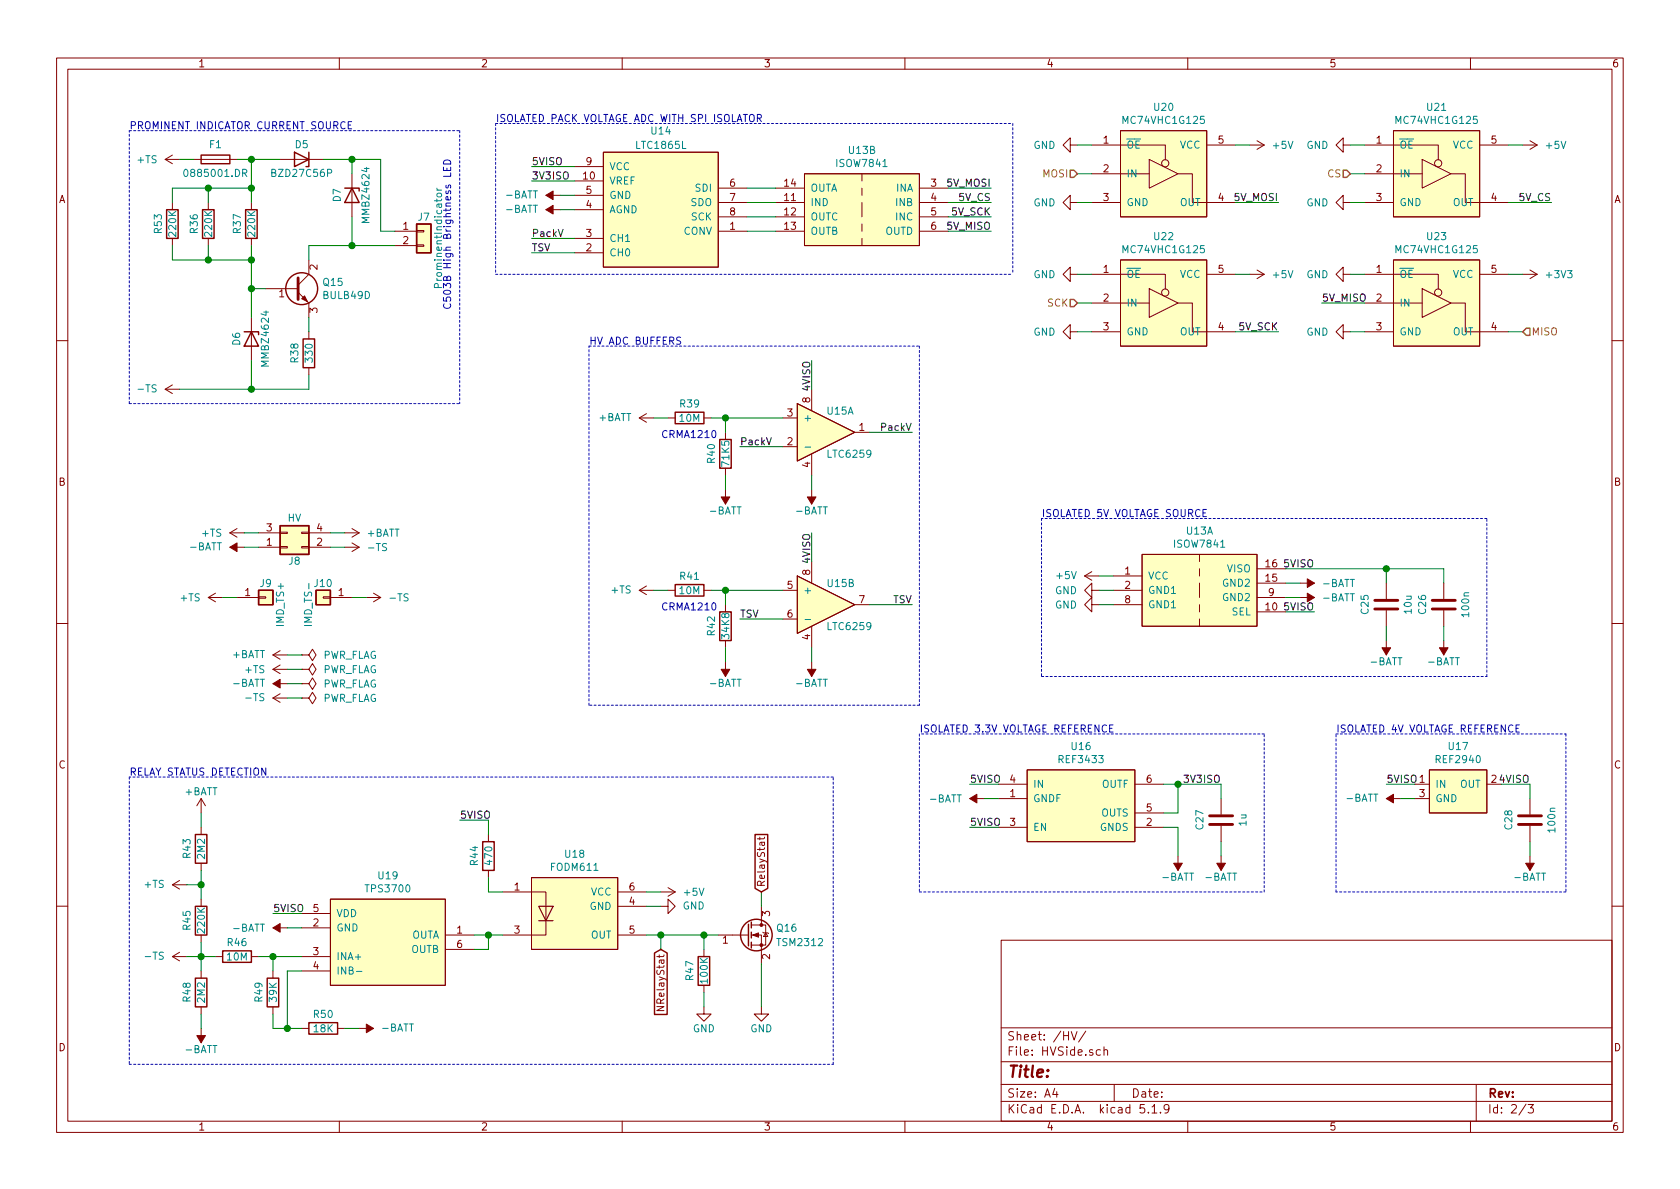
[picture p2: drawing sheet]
<svg xmlns="http://www.w3.org/2000/svg" width="297mm" height="210mm" viewBox="0 0 297 210" stroke-linecap="round" stroke-linejoin="round" font-family="sans-serif">
<g fill="none" stroke="#840000" stroke-width=".18">
<path d="M10 10.3h277v189.9h-277zM12 12.2h273v186.1h-273zM60 10.3v1.9M110 10.3v1.9M160 10.3v1.9M210 10.3v1.9M260 10.3v1.9M29.2 28.2h2.5M29.2 28.2l1.3 .8M30.5 35.8v1.3M30.5 27.4l-1.3 .8M34.3 28.2h7.6"/>
<path d="M36.8 35.8v1.3M44.4 35.8v1.3M49.5 28.2h7.6M62.2 30.7v7.6M96.5 34.5h2.6M96.5 37.1h2.6M101.6 34.5h5.1M101.6 37.1h5.1M101.6 32h5.1M101.6 29.5h5.1M106.7 26.9h20.3v20.3h-20.3zM127 35.8h5.1"/>
<path d="M127 33.3h5.1M127 38.3h5.1M137.2 35.8h5M137.2 33.3h5M137.2 38.3h5M142.2 30.7h20.4v12.7h-20.4zM152.4 30.7v1.3M152.4 33.3v1.2M152.4 35.8v2.5M152.4 39.6v1.3M162.6 35.8h5M162.6 33.3h5"/>
<path d="M162.6 38.3h5M189.2 25.6v-1.2l-1.2 1.2 1.2 1.3v-1.3h1.3M189.2 35.8v-1.3l-1.2 1.3 1.2 1.3v-1.3h1.3M193 25.6h13v2.6M193 30.7h10.2M193 35.8h5.1M198.1 23.1h15.3v15.2h-15.3zM203.2 28.2l5.1 2.5-5.1 2.6zM208.3 30.7h2.5v5.1h7.6M213.4 25.6h5M221 25.6h2.5M222.2 24.9l1.3 .7"/>
<path d="M223.5 25.6l-1.3 .8M237.5 25.6v-1.2l-1.3 1.2 1.3 1.3v-1.3h1.3M237.5 35.8v-1.3l-1.3 1.3 1.3 1.3v-1.3h1.3M241.3 25.6h13v2.6M241.3 30.7h10.2M241.3 35.8h5.1M246.4 23.1h15.2v15.2h-15.2zM251.5 28.2l5 2.5-5 2.6zM256.5 30.7h2.6v5.1h7.6M261.6 25.6h5.1M269.2 25.6h2.6M270.5 24.9l1.3 .7"/>
<path d="M271.8 25.6l-1.3 .8M30.5 42.2v1.2M36.8 42.2v1.2M44.4 42.2v1.2M44.4 56.1v7.6M47 51h5.7M52.7 51.7l1.9 1.9v2.5M54.6 46v2.5l-1.9 1.9M54.6 58.7v1.2M69.8 40.9h3.9M69.8 43.4h3.9M73.7 43.3h1.2v.3h-1.2z"/>
<path d="M73.7 40.8h1.2v.2h-1.2zM101.6 44.7h5.1M101.6 42.2h5.1M127 40.9h5.1M137.2 40.9h5M152.4 42.2v1.2M162.6 40.9h5M189.2 58.7v-1.3l-1.2 1.3 1.2 1.2v-1.2h1.3M189.2 48.5v-1.3l-1.2 1.3 1.2 1.3v-1.3h1.3M193 48.5h13v2.6M193 53.6h10.2M193 58.7h5.1"/>
<path d="M198.1 46h15.3v15.2h-15.3zM203.2 51l5.1 2.6-5.1 2.5zM208.3 53.6h2.5v5.1h7.6M213.4 48.5h5M221 48.5h2.5M222.2 47.7l1.3 .8M223.5 48.5l-1.3 .8M237.5 58.7v-1.3l-1.3 1.3 1.3 1.2v-1.2h1.3M237.5 48.5v-1.3l-1.3 1.3 1.3 1.3v-1.3h1.3M241.3 48.5h13v2.6M241.3 53.6h10.2M241.3 58.7h5.1"/>
<path d="M246.4 46h15.2v15.2h-15.2zM251.5 51l5 2.6-5 2.5zM256.5 53.6h2.6v5.1h7.6M261.6 48.5h5.1M269.2 48.5h2.6M270.5 47.7l1.3 .8M271.8 48.5l-1.3 .8M10 60.2h2M29.2 68.8l1.3 .8M29.2 68.8h2.5M30.5 68.1l-1.3 .7M54.6 65v1.3"/>
<path d="M113 73.9l1.3 .8M113 73.9h2.6M114.3 73.1l-1.3 .8M118.1 73.9h1.3M124.5 73.9h1.2M128.3 76.4v1.3M138.4 73.9h2.6M138.4 79h2.6M141 71.4l10.1 5-10.1 5.1zM143.5 68.8v3.8M151.1 76.4h2.6M285 60.2h2"/>
<path d="M40.6 94.2h2.6M40.6 96.8h2.6M40.6 94.2l1.3 .8M41.9 93.5l-1.3 .7M45.7 94.2h3.8M45.7 96.8h3.8M49.5 94.1h1.3v.3h-1.3zM49.5 96.6h1.3v.3h-1.3zM53.3 94.1h1.3v.3h-1.3zM53.3 96.6h1.3v.3h-1.3zM54.6 94.2h3.8M54.6 96.8h3.8"/>
<path d="M61 94.2h2.5M61 96.8h2.5M62.2 93.5l1.3 .7M62.2 96l1.3 .8M63.5 94.2l-1.3 .8M63.5 96.8l-1.3 .7M128.3 82.8v1.3M128.3 86.6v2.5M143.5 80.3v3.8M143.5 86.6v2.5M143.5 99.3v3.8M201.9 98h20.3v12.7h-20.3z"/>
<path d="M212.1 98v1.3M10 110.3h2M36.8 105.7h2.6M36.8 105.7l1.3 .7M38.1 104.9l-1.3 .8M41.9 105.7h3.8M45.7 105.5h1.3v.3h-1.3zM48.3 118.4h2.5M48.3 118.4l1.2 .7M48.3 115.8l1.2 .8M48.3 115.8h2.5M49.5 117.6l-1.2 .8"/>
<path d="M49.5 115.1l-1.2 .7M53.3 118.4h1.3l.6-1.1 .7 1.1-.7 1-.6-1M53.3 118.4h.1M53.3 115.8h1.3l.6-1 .7 1-.7 1-.6-1M53.3 115.8h.1M57.1 105.5h1.3v.3h-1.3zM58.4 105.7h3.8M64.8 105.7h2.5M66 104.9l1.3 .8M67.3 105.7l-1.3 .7M113 104.4l1.3 .8M113 104.4h2.6"/>
<path d="M114.3 103.6l-1.3 .8M118.1 104.4h1.3M124.5 104.4h1.2M128.3 106.9v1.3M128.3 113.3v1.2M128.3 117.1v2.5M138.4 104.4h2.6M138.4 109.5h2.6M141 101.8l10.1 5.1-10.1 5.1zM143.5 110.7v3.8M143.5 117.1v2.5M151.1 106.9h2.6"/>
<path d="M191.8 101.8l1.2 .8M191.8 101.8h2.5M193 104.4v-1.3l-1.2 1.3 1.2 1.3v-1.3h1.3M193 106.9v-1.2l-1.2 1.2 1.2 1.3v-1.3h1.3M193 101.1l-1.2 .7M196.8 104.4h5.1M196.8 106.9h5.1M196.8 101.8h5.1M212.1 100.6v1.2M212.1 103.1v2.6M212.1 106.9v1.3M212.1 109.5v1.2"/>
<path d="M222.2 103.1h5.1M222.2 105.7h5.1M222.2 108.2h5.1M222.2 100.6h5.1M229.9 103.1h2.5M229.9 105.7h2.5M245.1 103.1v2.8M245.1 107.9v2.8M245.1 113.3v2.5M255.3 103.1v2.8M255.3 107.9v2.8M255.3 113.3v2.5"/>
<path d="M285 110.3h2M48.3 123.4l1.2 .8M48.3 123.4h2.5M48.3 120.9h2.5M49.5 122.7l-1.2 .7M53.3 123.4h1.3l.6-1 .7 1-.7 1.1-.6-1.1M53.3 123.4h.1M53.3 120.9h1.3l.6-1 .7 1-.7 1-.6-1M53.3 120.9h.1M176.5 138.7h5.1M181.6 136.1h19.1v12.7h-19.1zM200.7 138.7h5"/>
<path d="M250.2 138.7h2.5M252.7 136.1h10.2v7.7h-10.2zM262.9 138.7h2.5M30.5 156.5l1.2 .7M30.5 156.5h2.5M31.7 155.7l-1.2 .8M35.6 141.2l-.8 1.3M35.6 141.2v2.6M35.6 146.3v1.3M35.6 152.6v1.3M35.6 159v1.3M35.6 141.2l.7 1.3"/>
<path d="M58.4 159h20.3v15.2h-20.3zM86.4 147.6v1.2M86.4 153.9v1.3M88.9 157.7h7.6v7.6h-7.6M94 155.2h15.2v12.7h-15.2zM109.2 157.7h5.1M116.8 157.7h2.6M118.1 157l1.3 .7M119.4 157.7l-1.3 .8M134.3 148v.5M135.2 148l-.2 .3h-1.1M171.4 141.2h2.6"/>
<path d="M176.5 141.2h5.1M176.5 146.3h5.1M200.7 146.3h5M200.7 143.8h5M208.3 151.4v2.5M215.9 141.2v2.8M215.9 146v2.8M215.9 151.4v2.5M245.1 141.2h2.5M250.2 141.2h2.5M270.5 141.2v2.8M270.5 146v2.8"/>
<path d="M270.5 151.4v2.5M10 160.2h2M30.5 169.2h2.5M30.5 169.2l1.2 .7M31.7 168.4l-1.2 .8M35.6 165.3v1.3M35.6 171.7v1.3M35.6 178v1.3M38.1 169.2h1.3M44.4 169.2h1.3M48.3 171.7v1.3M48.3 178v1.3"/>
<path d="M48.3 164.1h2.5M53.3 169.2h5.1M53.3 164.1h5.1M53.3 171.7h5.1M53.3 161.5h5.1M78.7 165.3h5.1M78.7 167.9h5.1M109.2 165.3h5.1M109.2 160.3h5.1M116.1 178h1.3l-1.3 .7h1.3M116.8 160.3h1.3v-1.3l1.3 1.3-1.3 1.2v-1.2M124.5 178v1.3h1.2l-1.2 1.3-1.3-1.3h1.3"/>
<path d="M124.5 167.9v1.3M124.5 174.2v1.3M127 165.3h5.3M132.8 165.3h1.8v5.1M132.8 163.6h2.6v3.5h-2.6M134.6 178v1.3h1.3l-1.3 1.3-1.3-1.3h1.3M134.6 160.3v3.3M134.9 164.8l.1 .2h.8l.1 .1M135.4 165l.4 .6h-.8zM177 166.3h108v32h-108zM285 160.2h2M35.6 181.9v2.5"/>
<path d="M53.3 181.9h1.3M59.7 181.9h1.3M60 198.3v1.9M63.5 181.9h2.5M110 198.3v1.9M160 198.3v1.9M177 194.8h108M177 191.8h108M177 187.8h108M177 181.8h108M186.5 192.5l-.4 1h1M186.8 193v1"/>
<path d="M189.4 182.4l.5 1.5 .5-1.5M192 182.3l-1.3 2M194.6 185.7l-.5-.1-.3 .3 .1 .6 .2 .1 .5-.1M195.2 185.7l.2-.1 .4 .1v.9M195.2 185.1v1.5M197 191.8v3M202.3 195.3h-.7l-.1 .7 .3-.1 .5 .1 .1 .2-.1 .5-.2 .1-.6-.1M203 196.7v.1M203.7 195.8l.4-.5v1.5M203.7 196.8h.8M205.2 196.7v.1M206.7 196l-.1 .2a.48 .48 0 0 1-.7-.1v-.6a.48 .48 0 0 1 .7-.1v.1a1.19 1.19 0 0 1-.2 1.2l-.4 .1"/>
<path d="M210 198.3v1.9M260 198.3v1.9M261 191.8v6.5M269.8 195.2l-1.2 2M270.2 195.3h.9l-.5 .6 .4 .1v.7l-.2 .1-.6-.1"/>
<circle cx="206" cy="28.9" r=".63"/>
<circle cx="254.3" cy="28.9" r=".63"/>
<circle cx="206" cy="51.7" r=".63"/>
<circle cx="254.3" cy="51.7" r=".63"/>
</g>
<g fill="#840000" stroke="#840000" stroke-width=".18">
<path d="M171.4 141.2l1.3-.7v1.5z"/>
<path d="M96.5 34.5l1.3-.7v1.5z"/>
<path d="M207.5 152.6h1.5l-.7 1.3z"/>
<path d="M215.1 152.6h1.6l-.8 1.3z"/>
<path d="M133.1 165.3l1-.3v.7z"/>
<path d="M231.1 102.4l1.3 .7-1.3 .8z"/>
<path d="M231.1 104.9l1.3 .8-1.3 .7z"/>
<path d="M48.3 120.9l1.2-.8v1.6z"/>
<path d="M127.5 118.4h1.5l-.7 1.2z"/>
<path d="M96.5 37.1l1.3-.8v1.5z"/>
<path d="M142.7 118.4h1.6l-.8 1.2z"/>
<path d="M127.5 87.9h1.5l-.7 1.2z"/>
<path d="M64.8 181.1l1.2 .8-1.2 .7z"/>
<path d="M34.8 183.1h1.5l-.7 1.3z"/>
<path d="M48.3 164.1l1.2-.8v1.5z"/>
<path d="M53.3 52.8l.5-.5 .6 1z"/>
<path d="M269.7 152.6h1.6l-.8 1.3z"/>
<path d="M245.1 141.2l1.3-.7v1.5z"/>
<path d="M254.5 114.5h1.5l-.7 1.3z"/>
<path d="M244.3 114.5h1.6l-.8 1.3z"/>
<path d="M40.6 96.8l1.3-.8v1.5z"/>
<path d="M142.7 87.9h1.6l-.8 1.2z"/>
<circle cx="134.6" cy="167.1" r=".25"/>
<circle cx="134.6" cy="163.6" r=".25"/>
</g>
<g fill="#ffffc2" stroke="#ffffc2" stroke-width=".18">
<path d="M181.6 136.1h19.1v12.7h-19.1z"/>
<path d="M198.1 23.1h15.3v15.2h-15.3z"/>
<path d="M198.1 46h15.3v15.2h-15.3z"/>
<path d="M246.4 46h15.2v15.2h-15.2z"/>
<path d="M246.4 23.1h15.2v15.2h-15.2z"/>
<path d="M141 101.8l10.1 5.1-10.1 5.1z"/>
<path d="M94 155.2h15.2v12.7h-15.2z"/>
<path d="M58.4 159h20.3v15.2h-20.3z"/>
<path d="M252.7 136.1h10.2v7.7h-10.2z"/>
<path d="M45.7 104.4h2.6v2.5h-2.6z"/>
<path d="M201.9 98h20.3v12.7h-20.3z"/>
<path d="M55.9 104.4h2.5v2.5h-2.5z"/>
<path d="M49.5 93h5.1v5h-5.1z"/>
<path d="M73.7 39.6h2.5v5.1h-2.5z"/>
<path d="M141 71.4l10.1 5-10.1 5.1z"/>
<path d="M106.7 26.9h20.3v20.3h-20.3z"/>
<path d="M142.2 30.7h20.4v12.7h-20.4z"/>
</g>
<g fill="none" stroke="#840000" stroke-width=".25">
<path d="M29.5 37.1h2v5.1h-2zM35.6 27.4h5v1.6h-5zM35.8 37.1h2v5.1h-2zM43.4 37.1h2.1v5.1h-2.1zM52.1 26.9l2.5 1.3-2.5 1.3zM54.6 26.9v2.6h-.5M61 33.3h2.5v.5M62.2 33.3l1.3 2.5h-2.5zM73.7 39.6h2.5v5.1h-2.5zM43.2 58.7h2.5v.5M44.4 58.7l1.3 2.5h-2.5zM53.6 59.9h2v5.1h-2z"/>
<path d="M119.4 72.9h5.1v2h-5.1zM127.3 77.7h2v5.1h-2zM49.5 93h5.1v5h-5.1zM45.7 104.4h2.6v2.5h-2.6zM55.9 104.4h2.5v2.5h-2.5zM119.4 103.4h5.1v2h-5.1zM127.3 108.2h2v5.1h-2zM34.5 147.6h2.1v5h-2.1zM85.3 148.8h2.1v5.1h-2.1zM133.5 147.6h2.2v9.5l-1.1 .6-1.1-.6zM34.5 173h2.1v5h-2.1zM34.5 160.3h2.1v5h-2.1z"/>
<path d="M39.4 168.1h5v2.1h-5zM47.2 173h2.1v5h-2.1zM115.7 168.5l1.1-.6 1.2 .6v10.9h-2.3zM123.4 169.2h2.1v5h-2.1zM132.3 163.4v3.9M132.8 163.1v1M132.8 164.8v1.1M132.8 166.6v1M54.6 180.8h5.1v2.1h-5.1z"/>
<circle cx="53.3" cy="51" r="2.82"/>
<circle cx="133.7" cy="165.3" r="2.79"/>
</g>
<path d="M52.7 49.1v3.9M243.1 107.7h4M243.1 106.2h4M253.2 107.7h4.1M253.2 106.2h4.1M213.9 145.8h4M213.9 144.3h4M268.5 145.8h4M268.5 144.3h4" fill="none" stroke="#840000" stroke-width=".51"/>
<path d="M32.6 30.1l.2-.2a.67 .67 0 0 1 .4 .7 .67 .67 0 0 1-.4 .6l-.3-.5zM42.9 30.6h.6l.1-.2v-.3l-.2-.2h-.5v1.3M43.2 30.6l.4 .6M77.2 33.3l.3 .3M77.2 33.6h.9M77.3 34.3l.6-.1 .2 .2-.1 .3-.6 .1-.2-.2zM77.5 50.8l-.1-.6h-.5l-.1 .2v.4h1.3M142.3 79.1h1M142.3 109.5h1M63 171.8h1" fill="none" stroke="#008484" stroke-width=".18"/>
<path d="M95.2 160.3h2.6l-1.3 2.5zM95.2 162.8h2.6" fill="none" stroke="#840000" stroke-width=".2"/>
<g fill="none" stroke="#0000c2" stroke-width=".18" stroke-dasharray=".4 .4">
<path d="M22.9 23.1h58.4M81.3 23.1v48.3M87.6 21.8v26.7M87.6 21.8h91.5M179.1 21.8v26.7M87.6 48.5h91.5M22.9 71.4v-48.3M22.9 71.4h58.4M104.1 61.2h58.5M162.6 61.2v63.5M184.1 91.7v27.9M262.9 91.7h-78.8"/>
<path d="M184.1 119.6h78.8M262.9 119.6v-27.9M22.9 137.4v50.8M104.1 124.7v-63.5M147.3 137.4h-124.4M162.6 124.7h-58.5M162.6 129.8v27.9M223.5 129.8h-60.9M236.2 129.8h40.7M276.9 129.8v27.9M162.6 157.7h60.9M223.5 157.7v-27.9"/>
<path d="M236.2 157.7v-27.9M276.9 157.7h-40.7M22.9 188.2h124.4M147.3 188.2v-50.8"/>
</g>
<g fill="none" stroke="#008400" stroke-width=".18">
<path d="M31.7 28.2h2.6M36.8 33.3v2.5M41.9 28.2h7.6M44.4 33.3h-13.9v2.5M44.4 28.2v7.6M57.1 28.2h10.2v12.7h2.5M62.2 28.2v2.5M62.2 38.3v5.1M94 29.5h7.6M94 32h7.6M99.1 37.1h2.5M99.1 34.5h2.5"/>
<path d="M132.1 33.3h5.1M132.1 35.8h5.1M132.1 38.3h5.1M167.6 33.3h7.7M167.6 35.8h7.7M167.6 38.3h7.7M190.5 35.8h2.5M190.5 30.7h2.5M190.5 25.6h2.5M218.4 35.8h7.7M218.4 25.6h2.6M238.8 35.8h2.5"/>
<path d="M238.8 30.7h2.5M238.8 25.6h2.5M266.7 35.8h7.6M266.7 25.6h2.5M30.5 43.4v2.6h13.9M36.8 43.4v2.6M44.4 51h2.6M44.4 43.4v12.7M54.6 56.1v2.6M69.8 43.4h-15.2v2.6M94 42.2h7.6M94 44.7h7.6"/>
<path d="M132.1 40.9h5.1M167.6 40.9h7.7M190.5 58.7h2.5M190.5 53.6h2.5M190.5 48.5h2.5M218.4 58.7h7.7M218.4 48.5h2.6M233.7 53.6h7.6M238.8 58.7h2.5M238.8 48.5h2.5M266.7 58.7h2.5M266.7 48.5h2.5"/>
<path d="M44.4 63.7v5.1M54.6 66.3v2.5h-22.9M115.6 73.9h2.5M125.7 73.9h12.7M128.3 73.9v2.5M130.8 79h7.6M143.5 63.7v5.1M153.7 76.4h7.6M43.2 94.2h2.5M43.2 96.8h2.5M58.4 94.2h2.6M58.4 96.8h2.6"/>
<path d="M128.3 84.1v2.5M143.5 84.1v2.5M143.5 94.2v5.1M39.4 105.7h2.5M50.8 115.8h2.5M50.8 118.4h2.5M62.2 105.7h2.6M115.6 104.4h2.5M125.7 104.4h12.7M128.3 104.4v2.5M128.3 114.5v2.6M130.8 109.5h7.6"/>
<path d="M143.5 114.5v2.6M153.7 106.9h7.6M194.3 106.9h2.5M194.3 104.4h2.5M194.3 101.8h2.5M227.3 103.1h2.6M227.3 105.7h2.6M227.3 100.6h28v2.5M227.3 108.2h5.1M245.1 100.6v2.5M245.1 110.7v2.6M255.3 110.7v2.6"/>
<path d="M50.8 120.9h2.5M50.8 123.4h2.5M171.4 138.7h5.1M205.7 138.7h10.2v2.5M208.3 138.7v5.1h-2.6M245.1 138.7h5.1M265.4 138.7h5.1v2.5M33 156.5h2.6M35.6 143.8v2.5M35.6 153.9v5.1M81.3 145h5.1v2.6M86.4 155.2v2.5h2.5"/>
<path d="M114.3 157.7h2.5M134.6 157.7v2.6M171.4 146.3h5.1M174 141.2h2.5M205.7 146.3h2.6v5.1M215.9 148.8v2.6M247.6 141.2h2.6M270.5 148.8v2.6M33 169.2h5.1M35.6 166.6v5.1M35.6 179.3v2.6M45.7 169.2h7.6"/>
<path d="M48.3 179.3v2.6h5M48.3 161.5h5M48.3 169.2v2.5M50.8 164.1h2.5M53.3 171.7h-2.5v10.2M83.8 165.3h5.1M86.4 165.3v2.6h-2.6M114.3 165.3h12.7M114.3 160.3h2.5M116.8 165.3v2.6M124.5 165.3v2.6M124.5 175.5v2.5"/>
<path d="M134.6 170.4v7.6M61 181.9h2.5"/>
</g>
<path d="M189.2 30.1h.7l.6 .6-.6 .7h-.7zM237.5 30.1h.6l.7 .6-.7 .7h-.6zM189.2 53h.7l.6 .6-.6 .6h-.7zM269.2 58.7l.7-.7h.6v1.3h-.6z" fill="none" stroke="#848400" stroke-width=".25"/>
<g fill="none" stroke="#0000c2" stroke-width=".18">
<path d="M61.6 22.1h.4M62.2 21.5h-.6v1.3h.6M78.4 29.6v.5h1.3v-.5M78.6 28.4a.67 .67 0 0 1 .7-.1 .67 .67 0 0 1 .4 .7h-1.3zM79 29.7v.4M79.7 30.6v.6h-1.3M132.6 20.4a.45 .45 0 0 1 .7 0 .88 .88 0 0 1-.3 1.1h-.3a1.07 1.07 0 0 1-.1-1.1zM133.9 20.9l.7-.1v-.4l-.2-.2h-.5v1.3M134.2 20.9l.4 .6M120.3 59.7l-.4-.1-.2 .1v.5l.6 .2v.2l-.2 .3-.5-.1M126 76.2l.2-.1a.69 .69 0 0 1 .4 .7 .69 .69 0 0 1-.4 .6 .83 .83 0 0 1-.2-1.2zM212.7 90.7h.4"/>
<path d="M213.3 90.1h-.6v1.3h.6M126 106.7l.2-.1a.69 .69 0 0 1 .4 .6 .69 .69 0 0 1-.4 .7l-.3-.3v-.2zM196.2 128.8h.4M196.8 128.2h-.6v1.3h.6M268 128.8h.5M268.6 128.2h-.6v1.3h.6"/>
</g>
<g fill="#008400" stroke="#008400" stroke-width=".25">
<circle cx="36.8" cy="46" r=".51"/>
<circle cx="245.1" cy="100.6" r=".51"/>
<circle cx="48.3" cy="169.2" r=".51"/>
<circle cx="36.8" cy="33.3" r=".51"/>
<circle cx="44.5" cy="28.2" r=".51"/>
<circle cx="208.3" cy="138.7" r=".51"/>
<circle cx="44.5" cy="51" r=".51"/>
<circle cx="62.2" cy="28.2" r=".51"/>
<circle cx="62.2" cy="43.4" r=".51"/>
<circle cx="124.5" cy="165.3" r=".51"/>
<circle cx="128.3" cy="104.4" r=".51"/>
<circle cx="116.8" cy="165.3" r=".51"/>
<circle cx="35.6" cy="169.2" r=".51"/>
<circle cx="44.5" cy="68.8" r=".51"/>
<circle cx="128.3" cy="73.9" r=".51"/>
<circle cx="44.5" cy="33.3" r=".51"/>
<circle cx="86.4" cy="165.3" r=".51"/>
<circle cx="50.8" cy="181.9" r=".51"/>
<circle cx="35.6" cy="156.5" r=".51"/>
<circle cx="44.5" cy="46" r=".51"/>
</g>
<text font-size="2.8" fill="#840000" x="178" y="190.5">Title:</text>
<g font-size="2.1" fill="#840000">
<text x="178" y="184">Sheet: /HV/</text>
<text x="178" y="186.7">File: HVSide.sch</text>
<text x="178" y="196.9">KiCad E.D.A. kicad 5.1.9</text>
<text x="178" y="194.1">Size: A4</text>
<text x="200" y="194.1">Date:</text>
<text x="263" y="194.1">Rev:</text>
<text x="263" y="196.9">Id: 2/3</text>
</g>
<g font-size="1.8" fill="#840000">
<text x="35" y="11.9">1</text>
<text x="85" y="11.9">2</text>
<text x="135" y="11.9">3</text>
<text x="185" y="11.9">4</text>
<text x="235" y="11.9">5</text>
<text x="285" y="11.9">6</text>
<text x="103.7" y="29.2">9</text>
<text x="195.1" y="25.4">1</text>
<text x="215.4" y="25.4">5</text>
<text x="243.4" y="25.4">1</text>
<text x="263.7" y="25.4">5</text>
<text x="10.4" y="35.9">A</text>
<text x="103.2" y="31.7">10</text>
<text x="103.7" y="34.3">5</text>
<text x="129.1" y="33">6</text>
<text x="129.1" y="35.6">7</text>
<text x="138.7" y="35.6">11</text>
<text x="138.7" y="33">14</text>
<text x="164.6" y="33">3</text>
<text x="164.6" y="35.6">4</text>
<text x="195.1" y="30.5">2</text>
<text x="195.1" y="35.6">3</text>
<text x="215.4" y="35.6">4</text>
<text x="243.4" y="30.5">2</text>
<text x="243.4" y="35.6">3</text>
<text x="263.7" y="35.6">4</text>
<text x="285.4" y="35.9">A</text>
<text x="71.3" y="40.6">1</text>
<text x="103.7" y="41.9">3</text>
<text x="103.7" y="36.8">4</text>
<text x="129.1" y="40.6">1</text>
<text x="129.1" y="38.1">8</text>
<text x="138.7" y="38.1">12</text>
<text x="138.7" y="40.6">13</text>
<text x="164.6" y="38.1">5</text>
<text x="164.6" y="40.6">6</text>
<text x="56.1" y="47.7" transform="rotate(-90 56.1 47.7)">2</text>
<text x="71.3" y="43.2">2</text>
<text x="103.7" y="44.4">2</text>
<text x="49.4" y="52.6">1</text>
<text x="195.1" y="48.3">1</text>
<text x="195.1" y="53.3">2</text>
<text x="215.4" y="48.3">5</text>
<text x="243.4" y="48.3">1</text>
<text x="243.4" y="53.3">2</text>
<text x="263.7" y="48.3">5</text>
<text x="56.1" y="55.3" transform="rotate(-90 56.1 55.3)">3</text>
<text x="195.1" y="58.4">3</text>
<text x="215.4" y="58.4">4</text>
<text x="243.4" y="58.4">3</text>
<text x="263.7" y="58.4">4</text>
<text x="143.3" y="71.2" transform="rotate(-90 143.3 71.2)">8</text>
<text x="139.2" y="73.7">3</text>
<text x="151.9" y="76.2">1</text>
<text x="139.2" y="78.7">2</text>
<text x="143.3" y="82.6" transform="rotate(-90 143.3 82.6)">4</text>
<text x="10.4" y="85.9">B</text>
<text x="285.4" y="85.9">B</text>
<text x="47.1" y="94">3</text>
<text x="56" y="94">4</text>
<text x="47.1" y="96.5">1</text>
<text x="56" y="96.5">2</text>
<text x="143.3" y="101.7" transform="rotate(-90 143.3 101.7)">8</text>
<text x="198.9" y="101.6">1</text>
<text x="223.8" y="100.3">16</text>
<text x="43.3" y="105.4">1</text>
<text x="59.8" y="105.4">1</text>
<text x="139.2" y="104.1">5</text>
<text x="151.9" y="106.7">7</text>
<text x="198.9" y="104.1">2</text>
<text x="198.9" y="106.7">8</text>
<text x="223.8" y="107.9">10</text>
<text x="223.8" y="102.9">15</text>
<text x="224.3" y="105.4">9</text>
<text x="139.2" y="109.2">6</text>
<text x="143.3" y="113.1" transform="rotate(-90 143.3 113.1)">4</text>
<text x="10.4" y="135.9">C</text>
<text x="285.4" y="135.9">C</text>
<text x="178.6" y="141">1</text>
<text x="178.6" y="138.4">4</text>
<text x="202.7" y="143.5">5</text>
<text x="202.7" y="138.4">6</text>
<text x="251" y="141">3</text>
<text x="263.7" y="138.4">2</text>
<text x="178.6" y="146">3</text>
<text x="202.7" y="146">2</text>
<text x="55.4" y="161.3">5</text>
<text x="91" y="157.5">1</text>
<text x="111.3" y="160">4</text>
<text x="111.3" y="157.5">6</text>
<text x="135.3" y="156.9" transform="rotate(-90 135.3 156.9)">RelayStat</text>
<text x="55.4" y="163.8">2</text>
<text x="80.8" y="165.1">1</text>
<text x="80.8" y="167.6">6</text>
<text x="91" y="165.1">3</text>
<text x="111.3" y="165.1">5</text>
<text x="127.8" y="166.9">1</text>
<text x="136.1" y="162" transform="rotate(-90 136.1 162)">3</text>
<text x="55.4" y="168.9">3</text>
<text x="55.4" y="171.4">4</text>
<text x="136.1" y="169.6" transform="rotate(-90 136.1 169.6)">2</text>
<text x="117.5" y="178" transform="rotate(-90 117.5 178)">NRelayStat</text>
<text x="10.4" y="185.9">D</text>
<text x="285.4" y="185.9">D</text>
<text x="35" y="199.9">1</text>
<text x="85" y="199.9">2</text>
<text x="135" y="199.9">3</text>
<text x="185" y="199.9">4</text>
<text x="235" y="199.9">5</text>
<text x="285" y="199.9">6</text>
</g>
<g font-size="1.8" fill="#0000c2">
<text x="22.9" y="22.9">PROMINENT INDICATOR CURRENT SOURCE</text>
<text x="87.6" y="21.6">ISOLATED PACK VOLTAGE ADC WITH SPI ISOLATOR</text>
<text x="78.2" y="50.3" transform="rotate(-90 78.2 50.3)">ProminentIndicator</text>
<text x="79.8" y="54.9" transform="rotate(-90 79.8 54.9)">C503B High Brightness LED</text>
<text x="104.1" y="61">HV ADC BUFFERS</text>
<text x="116.8" y="77.5">CRMA1210</text>
<text x="184.1" y="91.4">ISOLATED 5V VOLTAGE SOURCE</text>
<text x="116.8" y="107.9">CRMA1210</text>
<text x="162.6" y="129.5">ISOLATED 3.3V VOLTAGE REFERENCE</text>
<text x="236.2" y="129.5">ISOLATED 4V VOLTAGE REFERENCE</text>
<text x="22.9" y="137.2">RELAY STATUS DETECTION</text>
</g>
<g font-size="1.8" fill="#008484">
<text x="115.2" y="23.8">U14</text>
<text x="198.9" y="21.9">MC74VHC1G125</text>
<text x="204.1" y="19.6">U20</text>
<text x="247.1" y="21.9">MC74VHC1G125</text>
<text x="252.4" y="19.6">U21</text>
<text x="24.3" y="28.9">+TS</text>
<text x="37.1" y="26.2">F1</text>
<text x="52.2" y="26.2">D5</text>
<text x="112.6" y="26.3">LTC1865L</text>
<text x="148.1" y="29.5">ISOW7841</text>
<text x="150.1" y="27.2">U13B</text>
<text x="182.7" y="26.3">GND</text>
<text x="199.1" y="26.3">OE</text>
<text x="208.6" y="26.3">VCC</text>
<text x="225.2" y="26.3">+5V</text>
<text x="231" y="26.3">GND</text>
<text x="247.4" y="26.3">OE</text>
<text x="256.9" y="26.3">VCC</text>
<text x="273.5" y="26.3">+5V</text>
<text x="33.1" y="31.3">0885001.DR</text>
<text x="48.3" y="31.3">BZD27C56P</text>
<text x="60.2" y="35.7" transform="rotate(-90 60.2 35.7)">D7</text>
<text x="89.6" y="35.1">-BATT</text>
<text x="107.7" y="32.6">VREF</text>
<text x="107.7" y="35.2">GND</text>
<text x="107.7" y="30.1">VCC</text>
<text x="123" y="33.9">SDI</text>
<text x="143.3" y="33.9">OUTA</text>
<text x="158.5" y="33.9">INA</text>
<text x="199.1" y="31.4">IN</text>
<text x="247.4" y="31.4">IN</text>
<text x="28.6" y="41.2" transform="rotate(-90 28.6 41.2)">R53</text>
<text x="31.2" y="41.7" transform="rotate(-90 31.2 41.7)">220K</text>
<text x="35" y="41.2" transform="rotate(-90 35 41.2)">R36</text>
<text x="37.5" y="41.7" transform="rotate(-90 37.5 41.7)">220K</text>
<text x="42.6" y="41.2" transform="rotate(-90 42.6 41.2)">R37</text>
<text x="45.1" y="41.7" transform="rotate(-90 45.1 41.7)">220K</text>
<text x="65.3" y="39.2" transform="rotate(-90 65.3 39.2)">MMBZ4624</text>
<text x="74" y="39">J7</text>
<text x="89.6" y="37.6">-BATT</text>
<text x="107.7" y="37.7">AGND</text>
<text x="120.9" y="41.5">CONV</text>
<text x="122.1" y="36.4">SDO</text>
<text x="122.3" y="39">SCK</text>
<text x="143.3" y="36.4">IND</text>
<text x="143.3" y="39">OUTC</text>
<text x="143.3" y="41.5">OUTB</text>
<text x="156.5" y="41.5">OUTD</text>
<text x="158.5" y="36.4">INB</text>
<text x="158.5" y="39">INC</text>
<text x="182.7" y="36.5">GND</text>
<text x="199.1" y="36.4">GND</text>
<text x="208.6" y="36.4">OUT</text>
<text x="231" y="36.5">GND</text>
<text x="247.4" y="36.4">GND</text>
<text x="256.9" y="36.4">OUT</text>
<text x="107.7" y="45.3">CH0</text>
<text x="107.7" y="42.8">CH1</text>
<text x="198.9" y="44.8">MC74VHC1G125</text>
<text x="204.1" y="42.5">U22</text>
<text x="247.1" y="44.8">MC74VHC1G125</text>
<text x="252.4" y="42.5">U23</text>
<text x="57.2" y="50.6">Q15</text>
<text x="57.2" y="52.9">BULB49D</text>
<text x="182.7" y="49.2">GND</text>
<text x="199.1" y="49.1">OE</text>
<text x="208.6" y="49.1">VCC</text>
<text x="225.2" y="49.2">+5V</text>
<text x="231" y="49.2">GND</text>
<text x="247.4" y="49.1">OE</text>
<text x="256.9" y="49.1">VCC</text>
<text x="273.6" y="49.2">+3V3</text>
<text x="182.7" y="59.4">GND</text>
<text x="199.1" y="54.2">IN</text>
<text x="199.1" y="59.3">GND</text>
<text x="208.6" y="59.3">OUT</text>
<text x="231" y="59.4">GND</text>
<text x="247.4" y="54.2">IN</text>
<text x="247.4" y="59.3">GND</text>
<text x="256.9" y="59.3">OUT</text>
<text x="42.5" y="61.1" transform="rotate(-90 42.5 61.1)">D6</text>
<text x="47.5" y="64.6" transform="rotate(-90 47.5 64.6)">MMBZ4624</text>
<text x="52.8" y="64.1" transform="rotate(-90 52.8 64.1)">R38</text>
<text x="55.3" y="63.9" transform="rotate(-90 55.3 63.9)">330</text>
<text x="24.6" y="69.4">-TS</text>
<text x="105.9" y="74.5">+BATT</text>
<text x="120.2" y="74.6">10M</text>
<text x="120.3" y="72.1">R39</text>
<text x="142" y="74.5">+</text>
<text x="146.3" y="73.3">U15A</text>
<text x="126.4" y="81.9" transform="rotate(-90 126.4 81.9)">R40</text>
<text x="129" y="82.3" transform="rotate(-90 129 82.3)">71K5</text>
<text x="146.5" y="80.9">LTC6259</text>
<text x="35.8" y="94.9">+TS</text>
<text x="50.9" y="92.2">HV</text>
<text x="64.9" y="94.9">+BATT</text>
<text x="125.6" y="91">-BATT</text>
<text x="140.8" y="91">-BATT</text>
<text x="209.8" y="94.5">U13A</text>
<text x="33.7" y="97.3">-BATT</text>
<text x="51.1" y="99.9">J8</text>
<text x="65.3" y="97.5">-TS</text>
<text x="207.8" y="96.8">ISOW7841</text>
<text x="217" y="101.2">VISO</text>
<text x="32" y="106.3">+TS</text>
<text x="46" y="103.8">J9</text>
<text x="55.7" y="103.8">J10</text>
<text x="69.1" y="106.3">-TS</text>
<text x="108.2" y="104.9">+TS</text>
<text x="120.2" y="105.1">10M</text>
<text x="120.3" y="102.5">R41</text>
<text x="142" y="105">+</text>
<text x="146.4" y="103.8">U15B</text>
<text x="186.5" y="105.1">GND</text>
<text x="186.5" y="107.6">GND</text>
<text x="186.9" y="102.4">+5V</text>
<text x="202.9" y="102.5">VCC</text>
<text x="202.9" y="105">GND1</text>
<text x="202.9" y="107.6">GND1</text>
<text x="216.3" y="103.8">GND2</text>
<text x="216.3" y="106.3">GND2</text>
<text x="234" y="103.8">-BATT</text>
<text x="234" y="106.3">-BATT</text>
<text x="50.2" y="110.7" transform="rotate(-90 50.2 110.7)">IMD_TS+</text>
<text x="55.2" y="110.4" transform="rotate(-90 55.2 110.4)">IMD_TS-</text>
<text x="126.4" y="112.3" transform="rotate(-90 126.4 112.3)">R42</text>
<text x="129" y="112.8" transform="rotate(-90 129 112.8)">34K8</text>
<text x="146.5" y="111.4">LTC6259</text>
<text x="217.8" y="108.8">SEL</text>
<text x="242" y="108.5" transform="rotate(-90 242 108.5)">C25</text>
<text x="249.6" y="108.5" transform="rotate(-90 249.6 108.5)">10u</text>
<text x="252.1" y="108.5" transform="rotate(-90 252.1 108.5)">C26</text>
<text x="259.8" y="108.9" transform="rotate(-90 259.8 108.9)">100n</text>
<text x="41.1" y="116.4">+BATT</text>
<text x="43.4" y="119">+TS</text>
<text x="57" y="119">PWR_FLAG</text>
<text x="57" y="116.5">PWR_FLAG</text>
<text x="242.4" y="117.6">-BATT</text>
<text x="252.6" y="117.6">-BATT</text>
<text x="41.3" y="121.5">-BATT</text>
<text x="43.6" y="124">-TS</text>
<text x="57" y="124.1">PWR_FLAG</text>
<text x="57" y="121.6">PWR_FLAG</text>
<text x="125.6" y="121.5">-BATT</text>
<text x="140.8" y="121.5">-BATT</text>
<text x="187.4" y="134.9">REF3433</text>
<text x="189.5" y="132.6">U16</text>
<text x="254.1" y="134.9">REF2940</text>
<text x="256.2" y="132.6">U17</text>
<text x="32.7" y="140.6">+BATT</text>
<text x="164.5" y="141.9">-BATT</text>
<text x="182.6" y="141.9">GNDF</text>
<text x="182.6" y="139.3">IN</text>
<text x="194.8" y="139.3">OUTF</text>
<text x="238.2" y="141.8">-BATT</text>
<text x="253.7" y="139.3">IN</text>
<text x="253.7" y="141.9">GND</text>
<text x="258.1" y="139.3">OUT</text>
<text x="182.6" y="146.9">EN</text>
<text x="194.5" y="146.9">GNDS</text>
<text x="194.7" y="144.4">OUTS</text>
<text x="212.8" y="146.6" transform="rotate(-90 212.8 146.6)">C27</text>
<text x="220.4" y="146" transform="rotate(-90 220.4 146)">1u</text>
<text x="267.4" y="146.6" transform="rotate(-90 267.4 146.6)">C28</text>
<text x="275" y="147" transform="rotate(-90 275 147)">100n</text>
<text x="33.7" y="151.7" transform="rotate(-90 33.7 151.7)">R43</text>
<text x="36.2" y="151.8" transform="rotate(-90 36.2 151.8)">2M2</text>
<text x="67" y="155.5">U19</text>
<text x="84.5" y="153" transform="rotate(-90 84.5 153)">R44</text>
<text x="87" y="152.8" transform="rotate(-90 87 152.8)">470</text>
<text x="97.5" y="154">FODM611</text>
<text x="100" y="151.7">U18</text>
<text x="205.6" y="155.7">-BATT</text>
<text x="213.2" y="155.7">-BATT</text>
<text x="267.8" y="155.7">-BATT</text>
<text x="25.6" y="157">+TS</text>
<text x="64.9" y="157.8">TPS3700</text>
<text x="104.3" y="160.9">GND</text>
<text x="104.5" y="158.4">VCC</text>
<text x="120.7" y="160.8">GND</text>
<text x="121.1" y="158.4">+5V</text>
<text x="33.7" y="164.4" transform="rotate(-90 33.7 164.4)">R45</text>
<text x="36.2" y="164.9" transform="rotate(-90 36.2 164.9)">220K</text>
<text x="40.3" y="167.3">R46</text>
<text x="41.3" y="164.8">-BATT</text>
<text x="59.4" y="164.7">GND</text>
<text x="59.4" y="162.2">VDD</text>
<text x="72.7" y="166">OUTA</text>
<text x="104.5" y="166">OUT</text>
<text x="137.4" y="164.8">Q16</text>
<text x="137.6" y="167.3">TSM2312</text>
<text x="25.8" y="169.7">-TS</text>
<text x="40.2" y="169.8">10M</text>
<text x="59.4" y="169.8">INA+</text>
<text x="59.4" y="172.3">INB-</text>
<text x="72.7" y="168.5">OUTB</text>
<text x="122.6" y="173.3" transform="rotate(-90 122.6 173.3)">R47</text>
<text x="125.1" y="173.8" transform="rotate(-90 125.1 173.8)">100K</text>
<text x="33.7" y="177.1" transform="rotate(-90 33.7 177.1)">R48</text>
<text x="36.2" y="177.2" transform="rotate(-90 36.2 177.2)">2M2</text>
<text x="46.4" y="177.1" transform="rotate(-90 46.4 177.1)">R49</text>
<text x="48.9" y="177.1" transform="rotate(-90 48.9 177.1)">39K</text>
<text x="55.5" y="180">R50</text>
<text x="55.5" y="182.5">18K</text>
<text x="67.7" y="182.4">-BATT</text>
<text x="122.5" y="182.5">GND</text>
<text x="132.7" y="182.5">GND</text>
<text x="32.9" y="186.2">-BATT</text>
</g>
<g font-size="1.8">
<text x="94" y="29.2">5VISO</text>
<text x="94" y="31.7">3V3ISO</text>
<text x="167.6" y="33">5V_MOSI</text>
<text x="169.6" y="35.6">5V_CS</text>
<text x="218.4" y="35.6">5V_MOSI</text>
<text x="268.7" y="35.6">5V_CS</text>
<text x="94" y="41.9">PackV</text>
<text x="167.6" y="40.6">5V_MISO</text>
<text x="168.4" y="38.1">5V_SCK</text>
<text x="94" y="44.4">TSV</text>
<text x="233.7" y="53.3">5V_MISO</text>
<text x="219.2" y="58.4">5V_SCK</text>
<text x="143.3" y="69" transform="rotate(-90 143.3 69)">4VISO</text>
<text x="156" y="76.2">PackV</text>
<text x="130.8" y="78.7">PackV</text>
<text x="143.3" y="99.4" transform="rotate(-90 143.3 99.4)">4VISO</text>
<text x="227.2" y="100.3">5VISO</text>
<text x="157.9" y="106.7">TSV</text>
<text x="227.2" y="107.9">5VISO</text>
<text x="130.8" y="109.2">TSV</text>
<text x="171.4" y="138.4">5VISO</text>
<text x="209.7" y="138.4">3V3ISO</text>
<text x="245.1" y="138.4">5VISO 1</text>
<text x="265.3" y="138.4">4VISO</text>
<text x="81.3" y="144.8">5VISO</text>
<text x="171.4" y="146">5VISO</text>
<text x="48.3" y="161.3">5VISO</text>
</g>
<g font-size="1.8" fill="#848400">
<text x="184.5" y="31.4">MOSI</text>
<text x="234.8" y="31.4">CS</text>
<text x="185.2" y="54.2">SCK</text>
<text x="270.8" y="59.3">MISO</text>
</g>
</svg>
